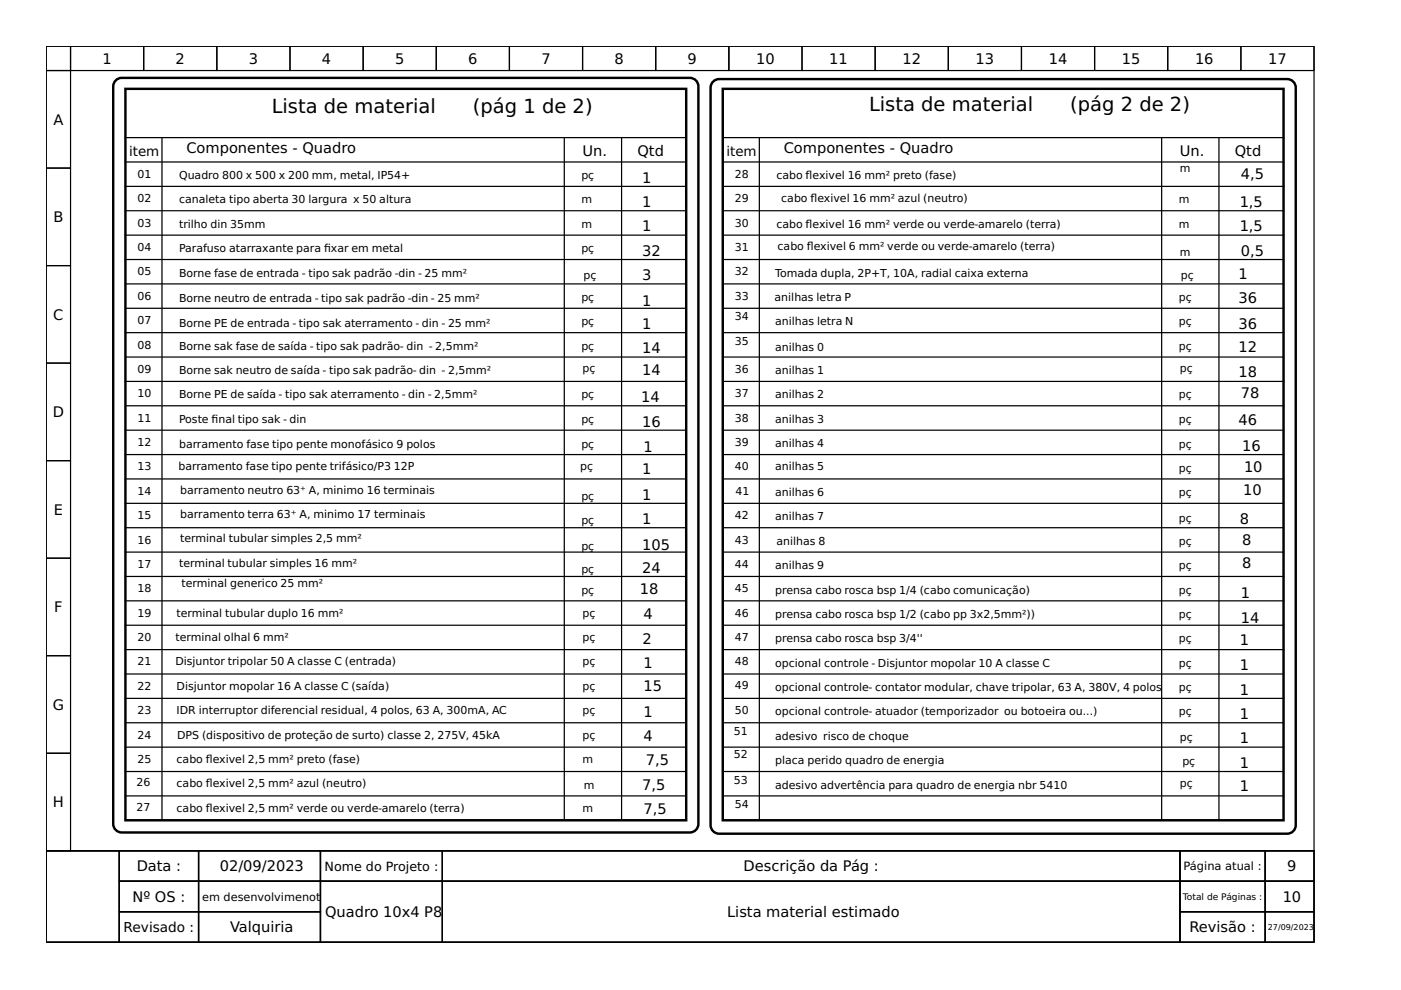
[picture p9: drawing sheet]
<svg xmlns="http://www.w3.org/2000/svg" width="297mm" height="210mm" viewBox="0 0 297 210" stroke-linecap="round" stroke-linejoin="round" font-family="sans-serif">
<g fill="none" stroke="#000" stroke-width=".26">
<path d="M9.8 9.8h268.8v170.6h-268.8zM9.8 9.8h5.2v5.2h-5.2zM9.8 15h5.2v20.6h-5.2zM15 9.8h15.5v5.2h-15.5zM26.6 18.8h118.9M30.5 9.8h15.5v5.2h-15.5zM46 9.8h15.5v5.2h-15.5zM61.5 9.8h15.5v5.2h-15.5zM77 9.8h15.5v5.2h-15.5zM92.5 9.8h15.5v5.2h-15.5zM108 9.8h15.5v5.2h-15.5zM123.5 9.8h15.5v5.2h-15.5z"/>
<path d="M139 9.8h15.5v5.2h-15.5zM153.2 18.8h118.9M154.5 9.8h15.5v5.2h-15.5zM170 9.8h15.6v5.2h-15.6zM185.6 9.8h15.5v5.2h-15.5zM201.1 9.8h15.5v5.2h-15.5zM216.6 9.8h15.5v5.2h-15.5zM232.1 9.8h15.5v5.2h-15.5zM247.6 9.8h15.5v5.2h-15.5zM263.1 9.8h15.5v5.2h-15.5zM9.8 35.6h5.2v20.7h-5.2zM26.6 29.2h118.9"/>
<path d="M26.6 34.3h118.9M26.6 39.5h118.9M34.3 29.2v144.7M119.6 29.2v144.7M131.8 29.2v144.7M153.2 29.2h118.9M153.2 34.3h118.9M153.2 39.5h118.9M161 29.2v144.7M246.3 29.2v144.7M258.4 29.2v144.7M9.8 56.3h5.2v20.7h-5.2z"/>
<path d="M26.6 55h118.9M26.6 44.7h118.9M26.6 49.9h118.9M153.2 55h118.9M153.2 44.7h118.9M153.2 49.9h118.9M9.8 77h5.2v20.7h-5.2zM26.6 60.2h118.9M26.6 65.4h118.9M26.6 70.5h118.9M26.6 75.7h118.9M153.2 60.2h118.9"/>
<path d="M153.2 65.4h118.9M153.2 70.5h118.9M153.2 75.7h118.9M9.8 97.7h5.2v20.6h-5.2zM26.6 86h118.9M26.6 91.2h118.9M26.6 96.4h118.9M26.6 80.9h118.9M153.2 86h118.9M153.2 91.2h118.9M153.2 96.4h118.9M153.2 80.9h118.9"/>
<path d="M9.8 118.3h5.2v20.7h-5.2zM26.6 101.5h118.9M26.6 106.7h118.9M26.6 111.9h118.9M26.6 117.1h118.9M153.2 101.5h118.9M153.2 106.7h118.9M153.2 111.9h118.9M153.2 117.1h118.9M9.8 139h5.2v20.7h-5.2zM26.6 132.6h118.9M26.6 137.7h118.9"/>
<path d="M26.6 122.2h118.9M26.6 127.4h118.9M153.2 132.6h118.9M153.2 137.7h118.9M153.2 122.2h118.9M153.2 127.4h118.9M9.8 159.7h5.2v20.7h-5.2zM26.6 142.9h118.9M26.6 148.1h118.9M26.6 153.2h118.9M26.6 158.4h118.9M153.2 142.9h118.9"/>
<path d="M153.2 148.1h118.9M153.2 153.2h118.9M153.2 158.4h118.9M26.6 163.6h118.9M26.6 168.7h118.9M153.2 163.6h118.9M153.2 168.7h118.9M9.8 180.4h268.8v19.4h-268.8zM9.8 180.4h15.5v19.4h-15.5zM25.3 180.4h16.8v6.4h-16.8zM25.3 186.8h16.8v6.5h-16.8zM25.3 193.3h16.8v6.5h-16.8z"/>
<path d="M42.1 180.4h25.8v6.4h-25.8zM42.1 186.8h25.8v6.5h-25.8zM42.1 193.3h25.8v6.5h-25.8zM67.9 180.4h25.9v6.4h-25.9zM67.9 186.8h25.9v13h-25.9zM93.8 180.4h156.4v6.4h-156.4zM93.8 186.8h156.4v13h-156.4zM250.2 180.4h18.1v6.4h-18.1zM250.2 186.8h18.1v6.5h-18.1zM250.2 193.3h18.1v6.5h-18.1zM268.3 180.4h10.3v6.4h-10.3zM268.3 186.8h10.3v6.5h-10.3z"/>
<path d="M268.3 193.3h10.3v6.5h-10.3z"/>
</g>
<path d="M24.5 17l.8-.4 .5-.1h120.5a1.81 1.81 0 0 1 1.8 1.8v156.4a1.81 1.81 0 0 1-1.8 1.8h-120.5a1.81 1.81 0 0 1-1.8-1.8v-156.4l.1-.5zM26.6 18.8h118.9v155.1h-118.9zM151.2 17.3l.8-.5h.5h120.4a1.81 1.81 0 0 1 1.8 1.8v156.4a1.81 1.81 0 0 1-1.8 1.8h-120.4a1.81 1.81 0 0 1-1.8-1.8v-156.4v-.5zM153.2 18.8h118.9v155.1h-118.9z" fill="none" stroke="#000" stroke-width=".52"/>
<g font-size="4.1">
<text x="184.3" y="23.5">Lista de material</text>
<text x="226.9" y="23.5">(pág 2 de 2)</text>
<text x="57.6" y="24">Lista de material</text>
<text x="100.3" y="24">(pág 1 de 2)</text>
</g>
<g font-size="3.1">
<text x="21.7" y="13.5">1</text>
<text x="37.2" y="13.5">2</text>
<text x="52.7" y="13.5">3</text>
<text x="68.3" y="13.5">4</text>
<text x="83.8" y="13.5">5</text>
<text x="99.3" y="13.5">6</text>
<text x="114.8" y="13.5">7</text>
<text x="130.3" y="13.5">8</text>
<text x="145.8" y="13.5">9</text>
<text x="160.3" y="13.5">10</text>
<text x="175.8" y="13.5">11</text>
<text x="191.3" y="13.5">12</text>
<text x="206.8" y="13.5">13</text>
<text x="222.4" y="13.5">14</text>
<text x="237.9" y="13.5">15</text>
<text x="253.4" y="13.5">16</text>
<text x="268.9" y="13.5">17</text>
<text x="11.3" y="26.5">A</text>
<text x="39.5" y="32.5">Componentes - Quadro</text>
<text x="123.5" y="33.1">Un.</text>
<text x="135.1" y="33.1">Qtd</text>
<text x="166.2" y="32.5">Componentes - Quadro</text>
<text x="250.2" y="33.1">Un.</text>
<text x="261.8" y="33.1">Qtd</text>
<text x="136.2" y="38.7">1</text>
<text x="263.1" y="38">4,5</text>
<text x="11.3" y="47.1">B</text>
<text x="136.2" y="43.9">1</text>
<text x="262.8" y="43.9">1,5</text>
<text x="136.2" y="49.1">1</text>
<text x="262.8" y="49.1">1,5</text>
<text x="136.2" y="59.4">3</text>
<text x="136.2" y="54.2">32</text>
<text x="262.6" y="59.2">1</text>
<text x="263.1" y="54.2">0,5</text>
<text x="136.2" y="64.8">1</text>
<text x="262.6" y="64.3">36</text>
<text x="11.3" y="67.8">C</text>
<text x="136.2" y="69.8">1</text>
<text x="262.6" y="69.8">36</text>
<text x="136.2" y="74.9">14</text>
<text x="262.6" y="74.7">12</text>
<text x="136.2" y="79.6">14</text>
<text x="262.6" y="79.8">18</text>
<text x="11.2" y="88.5">D</text>
<text x="135.9" y="85.3">14</text>
<text x="263.1" y="84.5">78</text>
<text x="136.2" y="90.4">16</text>
<text x="136.4" y="95.9">1</text>
<text x="262.6" y="90.2">46</text>
<text x="263.4" y="95.6">16</text>
<text x="136.2" y="100.5">1</text>
<text x="263.8" y="100">10</text>
<text x="136.2" y="105.9">1</text>
<text x="263.6" y="104.9">10</text>
<text x="11.4" y="109.2">E</text>
<text x="136.2" y="111.1">1</text>
<text x="262.8" y="111.1">8</text>
<text x="136.2" y="116.5">105</text>
<text x="263.4" y="115.5">8</text>
<text x="135.7" y="125.8">18</text>
<text x="136.2" y="121.4">24</text>
<text x="263.4" y="120.4">8</text>
<text x="11.5" y="129.8">F</text>
<text x="136.4" y="131.3">4</text>
<text x="263.1" y="126.9">1</text>
<text x="136.3" y="136.4">2</text>
<text x="262.8" y="136.7">1</text>
<text x="263.1" y="132">14</text>
<text x="136.4" y="141.6">1</text>
<text x="262.8" y="142.1">1</text>
<text x="136.4" y="146.5">15</text>
<text x="262.8" y="147.3">1</text>
<text x="11.2" y="150.5">G</text>
<text x="136.4" y="151.9">1</text>
<text x="262.8" y="152.5">1</text>
<text x="136.4" y="157.1">4</text>
<text x="262.8" y="157.6">1</text>
<text x="136.2" y="167.5">7,5</text>
<text x="137" y="162.3">7,5</text>
<text x="262.8" y="167.7">1</text>
<text x="262.8" y="162.8">1</text>
<text x="11.2" y="171.2">H</text>
<text x="136.4" y="172.6">7,5</text>
<text x="29" y="184.8">Data :</text>
<text x="46.6" y="184.8">02/09/2023</text>
<text x="157.6" y="184.8">Descrição da Pág :</text>
<text x="272.9" y="184.8">9</text>
<text x="28.1" y="191.2">Nº OS :</text>
<text x="272" y="191.2">10</text>
<text x="48.8" y="197.7">Valquiria</text>
<text x="68.9" y="194.5">Quadro 10x4 P8</text>
<text x="154.2" y="194.5">Lista material estimado</text>
<text x="252.2" y="197.7">Revisão :</text>
</g>
<text font-size="2.9" x="26.2" y="197.6">Revisado :</text>
<g font-size="2.8">
<text x="27.4" y="33.1">item</text>
<text x="154" y="33.1">item</text>
</g>
<text font-size="2.7" x="68.8" y="184.6">Nome do Projeto :</text>
<g font-size="2.4">
<text x="250.9" y="184.5">Página atual :</text>
<text x="42.9" y="191">em desenvolvimenot</text>
</g>
<g font-size="2.3">
<text x="29.2" y="37.7">01</text>
<text x="38" y="38">Quadro 800 x 500 x 200 mm, metal, IP54+</text>
<text x="123.3" y="38">pç</text>
<text x="155.8" y="37.8">28</text>
<text x="164.6" y="38">cabo fexivel 16 mm² preto (fase)</text>
<text x="170.8" y="38">l</text>
<text x="250.2" y="36.6">m</text>
<text x="29.2" y="42.9">02</text>
<text x="38" y="43.1">canaleta tipo aberta 30 largura x 50 altura</text>
<text x="123.3" y="43.1">m</text>
<text x="155.8" y="42.9">29</text>
<text x="165.6" y="42.9">cabo fexivel 16 mm² azul (neutro)</text>
<text x="171.8" y="42.9">l</text>
<text x="249.9" y="43.1">m</text>
<text x="29.2" y="53.2">04</text>
<text x="29.2" y="48">03</text>
<text x="38" y="53.5">Parafuso atarraxante para fxar em metal</text>
<text x="38" y="48.3">trilho din 35mm</text>
<text x="68.7" y="53.5">i</text>
<text x="123.3" y="53.5">pç</text>
<text x="123.3" y="48.3">m</text>
<text x="155.8" y="53.2">31</text>
<text x="155.8" y="48">30</text>
<text x="164.6" y="48.3">cabo fexivel 16 mm² verde ou verde-amarelo (terra)</text>
<text x="164.9" y="53">cabo fexivel 6 mm² verde ou verde-amarelo (terra)</text>
<text x="170.8" y="48.3">l</text>
<text x="171.1" y="53">l</text>
<text x="249.9" y="48.3">m</text>
<text x="29.2" y="58.4">05</text>
<text x="38" y="58.6">Borne fase de entrada - tipo sak padrão -din - 25 mm²</text>
<text x="123.7" y="59.1">pç</text>
<text x="155.8" y="58.4">32</text>
<text x="164.4" y="58.6">Tomada dupla, 2P+T, 10A, radial caixa externa</text>
<text x="250.2" y="54.2">m</text>
<text x="250.4" y="59.1">pç</text>
<text x="29.2" y="63.6">06</text>
<text x="38" y="64.1">Borne neutro de entrada - tipo sak padrão -din - 25 mm²</text>
<text x="123.3" y="63.8">pç</text>
<text x="155.8" y="63.6">33</text>
<text x="164.2" y="63.8">anilhas letra P</text>
<text x="249.9" y="63.8">pç</text>
<text x="29.2" y="68.7">07</text>
<text x="38" y="69.2">Borne PE de entrada - tipo sak aterramento - din - 25 mm²</text>
<text x="123.3" y="69">pç</text>
<text x="155.8" y="67.9">34</text>
<text x="164.4" y="69">anilhas letra N</text>
<text x="249.9" y="69">pç</text>
<text x="29.2" y="73.9">08</text>
<text x="38" y="74.1">Borne sak fase de saída - tipo sak padrão- din - 2,5mm²</text>
<text x="123.3" y="74.1">pç</text>
<text x="155.8" y="73.1">35</text>
<text x="164.4" y="74.4">anilhas 0</text>
<text x="249.9" y="74.1">pç</text>
<text x="29.2" y="79.1">09</text>
<text x="38" y="79.3">Borne sak neutro de saída - tipo sak padrão- din - 2,5mm²</text>
<text x="123.5" y="78.8">pç</text>
<text x="155.8" y="79.1">36</text>
<text x="164.4" y="79.3">anilhas 1</text>
<text x="250.2" y="78.8">pç</text>
<text x="29.2" y="89.4">11</text>
<text x="29.2" y="84.2">10</text>
<text x="38" y="89.7">Poste fnal tipo sak - din</text>
<text x="38" y="84.5">Borne PE de saída - tipo sak aterramento - din - 2,5mm²</text>
<text x="44.9" y="89.7">i</text>
<text x="123.3" y="89.7">pç</text>
<text x="123.3" y="84.5">pç</text>
<text x="155.8" y="89.4">38</text>
<text x="155.8" y="84.2">37</text>
<text x="164.4" y="89.7">anilhas 3</text>
<text x="164.4" y="84.5">anilhas 2</text>
<text x="249.9" y="89.7">pç</text>
<text x="249.9" y="84.5">pç</text>
<text x="29.2" y="94.6">12</text>
<text x="38" y="95.1">barramento fase tipo pente monofásico 9 polos</text>
<text x="123.3" y="95.1">pç</text>
<text x="155.8" y="94.6">39</text>
<text x="164.4" y="94.8">anilhas 4</text>
<text x="249.9" y="95.1">pç</text>
<text x="29.2" y="99.7">13</text>
<text x="37.8" y="99.7">barramento fase tipo pente trifásico/P3</text>
<text x="83.5" y="99.7">12P</text>
<text x="123" y="99.7">pç</text>
<text x="155.8" y="99.7">40</text>
<text x="164.4" y="99.7">anilhas 5</text>
<text x="249.9" y="100">pç</text>
<text x="29.2" y="104.9">14</text>
<text x="38.2" y="104.6">barramento neutro 63⁺ A, minimo 16 terminais</text>
<text x="123.3" y="105.9">pç</text>
<text x="155.9" y="104.9">41</text>
<text x="164.4" y="105.2">anilhas 6</text>
<text x="249.9" y="105.2">pç</text>
<text x="29.2" y="110.1">15</text>
<text x="38.2" y="109.8">barramento terra 63⁺ A, minimo 17 terminais</text>
<text x="123.3" y="111.1">pç</text>
<text x="155.8" y="110.1">42</text>
<text x="164.4" y="110.3">anilhas 7</text>
<text x="249.9" y="110.6">pç</text>
<text x="29.2" y="115.2">16</text>
<text x="38.2" y="115">terminal tubular simples 2,5 mm²</text>
<text x="123.3" y="116.5">pç</text>
<text x="155.8" y="115.2">43</text>
<text x="164.6" y="115.5">anilhas 8</text>
<text x="249.9" y="115.5">pç</text>
<text x="29.2" y="125.6">18</text>
<text x="29.2" y="120.4">17</text>
<text x="38" y="120.2">terminal tubular simples 16 mm²</text>
<text x="38.5" y="124.6">terminal generico 25 mm²</text>
<text x="123.3" y="125.8">pç</text>
<text x="123.3" y="121.4">pç</text>
<text x="155.8" y="120.4">44</text>
<text x="155.8" y="125.6">45</text>
<text x="164.4" y="120.7">anilhas 9</text>
<text x="164.4" y="125.8">prensa cabo rosca bsp 1/4 (cabo comunicação)</text>
<text x="249.9" y="125.8">pç</text>
<text x="249.9" y="120.7">pç</text>
<text x="29.2" y="130.8">19</text>
<text x="37.4" y="130.8">terminal tubular duplo 16 mm²</text>
<text x="123.5" y="130.8">pç</text>
<text x="155.8" y="130.8">46</text>
<text x="164.4" y="131">prensa cabo rosca bsp 1/2 (cabo pp 3x2,5mm²))</text>
<text x="249.9" y="131">pç</text>
<text x="29.2" y="135.9">20</text>
<text x="37.2" y="135.9">terminal olhal 6 mm²</text>
<text x="123.5" y="135.9">pç</text>
<text x="155.8" y="135.9">47</text>
<text x="164.4" y="136.2">prensa cabo rosca bsp 3/4''</text>
<text x="249.9" y="136.2">pç</text>
<text x="29.2" y="141.1">21</text>
<text x="37.2" y="141.1">Disjuntor tripolar 50 A classe C (entrada)</text>
<text x="123.5" y="141.1">pç</text>
<text x="155.8" y="141.1">48</text>
<text x="164.4" y="141.4">opcional controle - Disjuntor mopolar 10 A classe C</text>
<text x="249.9" y="141.4">pç</text>
<text x="29.2" y="146.3">22</text>
<text x="37.4" y="146.3">Disjuntor mopolar 16 A classe C (saída)</text>
<text x="123.5" y="146.3">pç</text>
<text x="155.8" y="146">49</text>
<text x="164.4" y="146.5">opcional controle- contator modular, chave tripolar, 63 A, 380V, 4 polos</text>
<text x="249.9" y="146.5">pç</text>
<text x="29.2" y="151.4">23</text>
<text x="37.4" y="151.4">IDR interruptor diferencial residual, 4 polos, 63 A, 300mA, AC</text>
<text x="123.5" y="151.4">pç</text>
<text x="155.6" y="155.8">51</text>
<text x="155.8" y="151.4">50</text>
<text x="164.4" y="151.7">opcional controle- atuador (temporizador ou botoeira ou...)</text>
<text x="249.9" y="151.7">pç</text>
<text x="29.2" y="156.6">24</text>
<text x="29.2" y="161.8">25</text>
<text x="37.4" y="161.8">cabo fexivel 2,5 mm² preto (fase)</text>
<text x="37.6" y="156.6">DPS (dispositivo de proteção de surto) classe 2, 275V, 45kA</text>
<text x="43.6" y="161.8">l</text>
<text x="123.5" y="161.8">m</text>
<text x="123.5" y="156.6">pç</text>
<text x="155.6" y="160.7">52</text>
<text x="164.4" y="156.9">adesivo risco de choque</text>
<text x="250.2" y="157.1">pç</text>
<text x="28.9" y="166.7">26</text>
<text x="37.4" y="166.9">cabo fexivel 2,5 mm² azul (neutro)</text>
<text x="43.6" y="166.9">l</text>
<text x="123.8" y="167.2">m</text>
<text x="155.6" y="166.2">53</text>
<text x="164.4" y="167.2">adesivo advertência para quadro de energia nbr 5410</text>
<text x="164.4" y="162">placa perido quadro de energia</text>
<text x="250.2" y="166.9">pç</text>
<text x="250.7" y="162.3">pç</text>
<text x="28.9" y="171.9">27</text>
<text x="37.4" y="172.1">cabo fexivel 2,5 mm² verde ou verde-amarelo (terra)</text>
<text x="43.6" y="172.1">l</text>
<text x="123.5" y="172.1">m</text>
<text x="155.8" y="171.3">54</text>
</g>
<text font-size="1.9" x="250.8" y="190.8">Total de Páginas :</text>
<text font-size="1.7" x="268.8" y="197.2">27/09/2023</text>
</svg>
